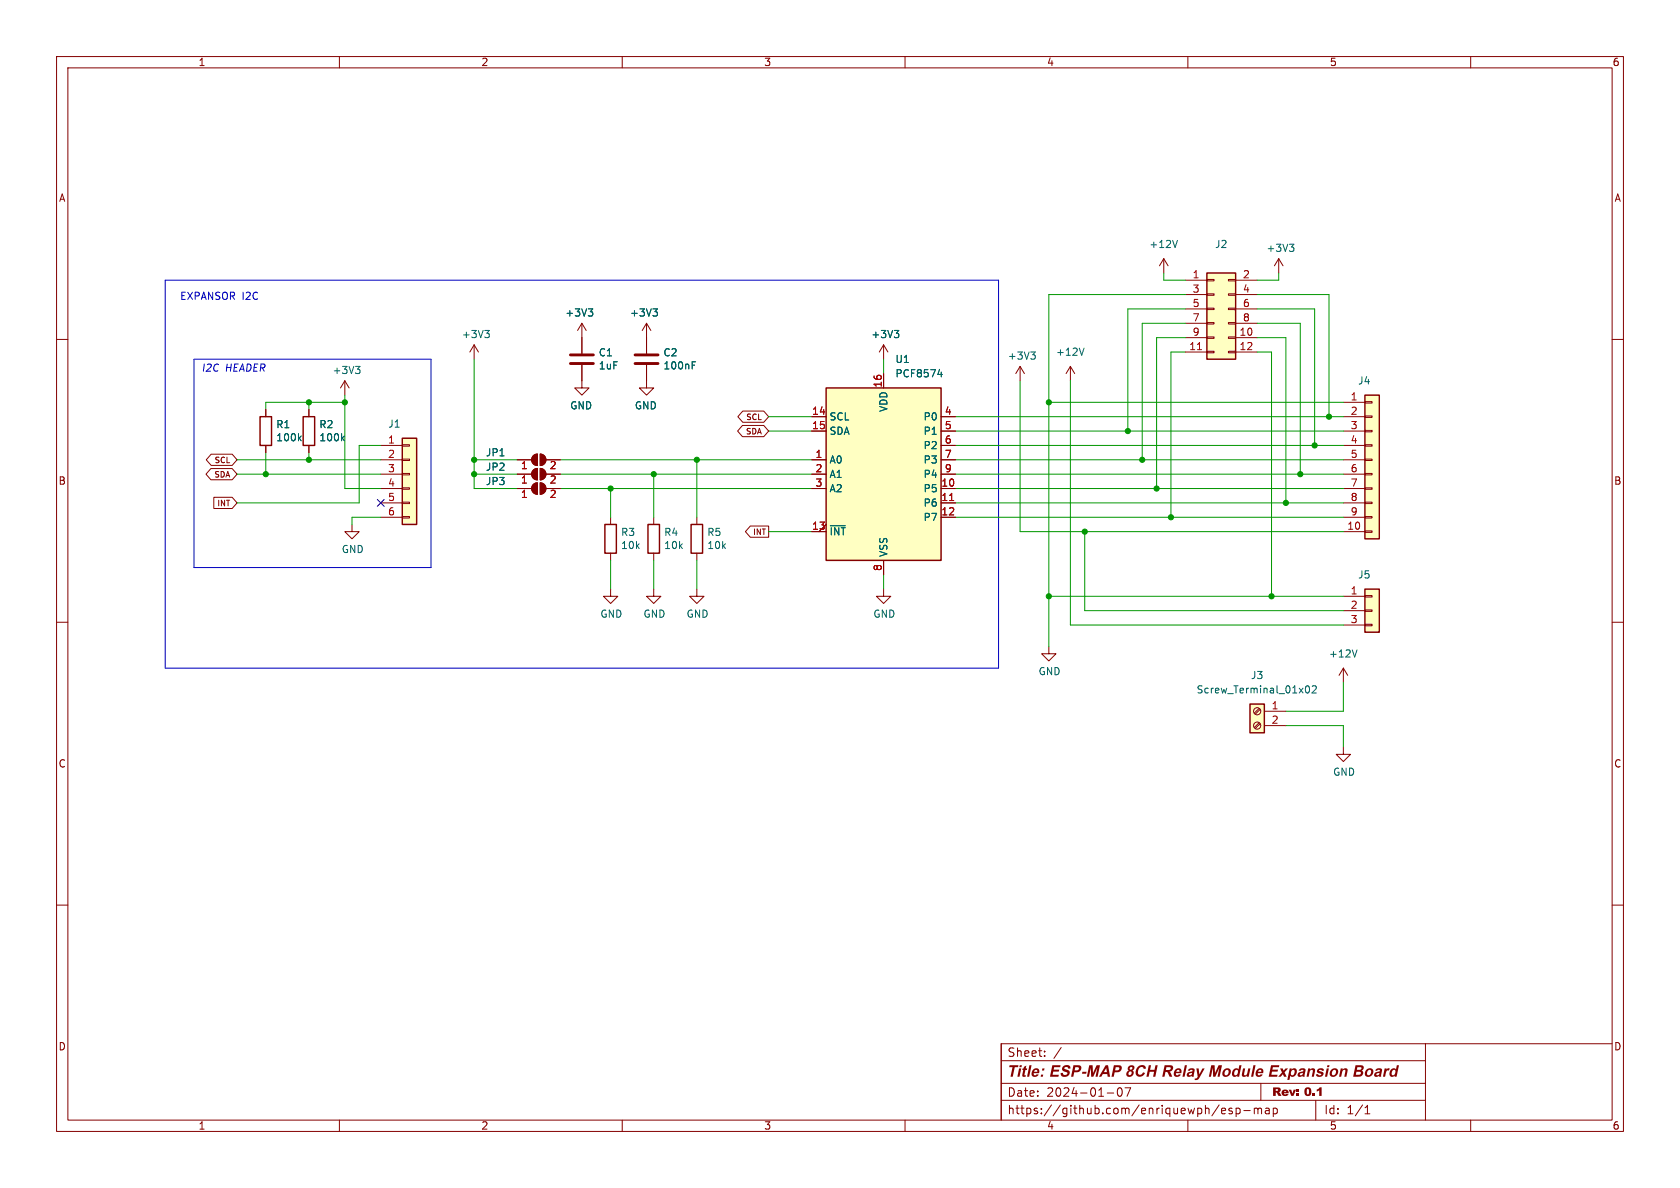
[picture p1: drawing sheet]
<svg xmlns="http://www.w3.org/2000/svg" width="297mm" height="210mm" viewBox="0 0 297 210" stroke-linecap="round" stroke-linejoin="round" font-family="sans-serif">
<g fill="none" stroke="#840000" stroke-width=".18">
<path d="M10 10h277v190h-277zM12 12h273v186h-273zM60 10v2M110 10v2M160 10v2M210 10v2M260 10v2M10 60h2M285 60h2M10 110h2M285 110h2M10 160h2"/>
<path d="M285 160h2M60 198v2M110 198v2M160 198v2M177 194.5h75M177 191.5h75M210 198v2M260 198v2"/>
</g>
<g fill="#840000">
<path d="M225.1 192.2l1.2 .1 .1 .5-.3 .3 .4 .6h-.5l-.4-.6-.1 .6h-.4v-1.2h.4v.3h.4l.1-.1-.2-.2h-.7z"/>
<path d="M230.8 192.4l.5-.2 .4 .2 .1 .8-.2 .5h-.5l-.4-.2-.1-.5h.4l.2 .5 .1-.1 .1-.3v-.4l-.2-.2-.1 .1-.1 .4h-.4z"/>
<path d="M232.8 192.6l.5-.4h.3v1.5h-.4v-1l-.4 .3z"/>
</g>
<g fill="none" stroke="#840000" stroke-width=".18">
<path d="M102.9 57.2v5.3M102.9 57.2l.7 1.2M102.9 57.2l-.8 1.2M114.3 57.2l.8 1.2M114.3 57.2v5.3M114.3 57.2l-.8 1.2M205.7 45.7l-.7 1.3M205.7 45.7v2.6M205.7 45.7l.8 1.3M209.5 49.5h3.9M209.5 59.7h3.9M209.5 52.1h3.9"/>
<path d="M209.5 54.6h3.9M209.5 57.2h3.9M213.4 59.6h1.2v.2h-1.2zM213.4 57h1.2v.3h-1.2zM213.4 54.5h1.2v.2h-1.2zM213.4 51.9h1.2v.3h-1.2zM213.4 49.4h1.2v.3h-1.2zM217.2 59.6h1.2v.2h-1.2zM217.2 57h1.2v.3h-1.2zM217.2 54.5h1.2v.2h-1.2zM217.2 51.9h1.2v.3h-1.2zM217.2 49.4h1.2v.3h-1.2z"/>
<path d="M218.4 49.5h3.8M218.4 59.7h3.8M218.4 52.1h3.8M218.4 54.6h3.8M218.4 57.2h3.8M226.1 45.7l-.8 1.3M226.1 45.7v2.6M226.1 45.7l.7 1.3M47 72.4v1.3M47 78.7v1.3M54.6 72.4v1.3M54.6 78.7v1.3"/>
<path d="M61 67.3l-.8 1.3M61 67.3v2.6M61 67.3l.7 1.3M67.3 78.7h3.8M71.1 78.6h1.3v.3h-1.3zM83.8 61l-.7 1.2M83.8 61v2.5M83.8 61l.8 1.2M102.9 64.5v4.1h-1.3l1.3 1.3 1.2-1.3h-1.2M114.3 64.5v4.1h-1.3l1.3 1.3 1.3-1.3h-1.3M131.3 75.2h3.7l.9 1-.9 1h-3.7l-.9-1zM131.3 72.7h3.7l.9 1-.9 1h-3.7l-.9-1z"/>
<path d="M143.5 73.7h2.5M143.5 76.2h2.5M156.2 61v2.5M156.2 66v2.6M156.2 61l-.8 1.2M156.2 61l.8 1.2M166.4 73.7h2.5M166.4 76.2h2.5M166.4 78.7h2.5M180.3 64.8l-.7 1.2M180.3 64.8v2.5M180.3 64.8l.8 1.2"/>
<path d="M189.2 64.8l-.7 1.2M189.2 64.8v2.5M189.2 64.8l.8 1.2M209.5 62.2h3.9M213.4 62.1h1.2v.3h-1.2zM217.2 62.1h1.2v.3h-1.2zM218.4 62.2h3.8M237.5 71.1h3.8M237.5 73.7h3.8M237.5 76.2h3.8M237.5 78.7h3.8M241.3 78.6h1.3v.3h-1.3z"/>
<path d="M241.3 76.1h1.3v.2h-1.3zM241.3 73.5h1.3v.3h-1.3zM241.3 71h1.3v.2h-1.3zM37.3 82.8h3.7l.9 1-.9 1h-3.7l-.9-1zM37.3 80.3h3.7l.9 1-.9 1h-3.7l-.8-1zM37.8 87.9h3.2l.9 1-.9 1h-3.2zM62.2 92.7v1.3h1.3l-1.3 1.3-1.2-1.3h1.2M67.3 81.3h3.8M67.3 83.8h3.8M67.3 86.4h3.8M67.3 88.9h3.8M67.3 91.4h3.8"/>
<path d="M71.1 91.3h1.3v.3h-1.3zM71.1 88.8h1.3v.2h-1.3zM71.1 86.2h1.3v.3h-1.3zM71.1 83.7h1.3v.2h-1.3zM71.1 81.2h1.3v.2h-1.3zM91.4 81.3h2.6M91.4 83.8h2.6M91.4 86.4h2.6M94.3 85.6l.7-.3v2.1a1.02 1.02 0 0 1-.9-.7 1.02 1.02 0 0 1 .2-1.1zM94.3 83.1l.7-.3v2a1.02 1.02 0 0 1-.9-.6 1.02 1.02 0 0 1 .2-1.1zM94.3 80.5l.7-.2v2a1.02 1.02 0 0 1-.9-.7 1.02 1.02 0 0 1 .2-1.1zM95.5 85.3a1.02 1.02 0 0 1 1 1.1 1.02 1.02 0 0 1-1 1z"/>
<path d="M95.5 82.8a1.02 1.02 0 0 1 1 1 1.02 1.02 0 0 1-1 1zM95.5 80.3a1.02 1.02 0 0 1 1 1 1.02 1.02 0 0 1-1 1zM96.5 81.3h2.6M96.5 83.8h2.6M96.5 86.4h2.6M107.9 91.4v1.3M107.9 97.8v1.3M115.6 91.4v1.3M115.6 97.8v1.3M123.2 91.4v1.3M123.2 97.8v1.3M132.6 93h3.3v2h-3.3l-.8-1z"/>
<path d="M143.5 94h2.5M143.5 81.3h2.5M143.5 83.8h2.5M143.5 86.4h2.5M146 92.7l-1.2 1.3M156.2 99.1v2.5M166.4 81.3h2.5M166.4 83.8h2.5M166.4 86.4h2.5M166.4 88.9h2.5M166.4 91.4h2.5M237.5 94h3.8"/>
<path d="M237.5 81.3h3.8M237.5 83.8h3.8M237.5 86.4h3.8M237.5 88.9h3.8M237.5 91.4h3.8M241.3 93.9h1.3v.2h-1.3zM241.3 91.3h1.3v.3h-1.3zM241.3 88.8h1.3v.2h-1.3zM241.3 86.2h1.3v.3h-1.3zM241.3 83.7h1.3v.2h-1.3zM241.3 81.2h1.3v.2h-1.3zM107.9 104.1v1.3h1.3l-1.3 1.3-1.2-1.3h1.2"/>
<path d="M115.6 104.1v1.3h1.2l-1.2 1.3-1.3-1.3h1.3M123.2 104.1v1.3h1.3l-1.3 1.3-1.3-1.3h1.3M156.2 104.1v1.3h1.3l-1.3 1.3-1.3-1.3h1.3M185.4 114.3v1.3h1.3l-1.3 1.2-1.3-1.2h1.3M237.5 118.1l-.8 1.3M237.5 118.1v2.6M237.5 118.1l.8 1.3M237.5 105.4h3.8M237.5 108h3.8M237.5 110.5h3.8M241.3 110.4h1.3v.2h-1.3zM241.3 107.8h1.3v.3h-1.3z"/>
<path d="M241.3 105.3h1.3v.2h-1.3zM222.6 127.8l-.9 .8M222.6 125.2l-.9 .9M222.8 127.9l-.9 .9M222.8 125.4l-.9 .8M223.5 125.7h3.8M223.5 128.3h3.8M237.5 132.1v1.3h1.3l-1.3 1.2-1.3-1.2h1.3M177 187.5h75M184.7 186.6v.1M184.7 185.8v.2M187.6 185.2l-1.3 1.9"/>
<path d="M195.7 193.2h1.2M197.6 192.6l-.1 .6 .2 .5 .2 .1 .3-.1 .1-.2v-.9M199.9 192.3l-.7 1.5M215.5 195.3l-1.3 2M216 196.4l.7-.1-.1-.3-.4-.1-.2 .2v.7h.6M217.8 196l-.3-.1-.3 .2 .1 .2 .5 .2v.3h-.6M218.5 196l.5-.1 .2 .3v.4l-.1 .2h-.6M218.5 195.9v1.5M219.9 196.3h1.1M221.7 196l.5-.1 .2 .2M221.7 195.9v1M222.4 196.1l.2-.2 .4 .1v.9"/>
<path d="M222.4 196.1v.8M222.9 191.5v3M223.7 196h.6l.1 .9M224.4 196.3h-.5a.29 .29 0 0 0-.2 .3 .29 .29 0 0 0 .2 .3l.5-.1M225.1 196l.4-.1 .3 .3v.4l-.1 .2h-.6M225.1 195.9v1.5M232.6 194.5v3.5M241.3 196.9h.9M241.3 195.8l.4-.4v1.5M252 184.5v13.5M285 184.5h-108v13.5"/>
<circle cx="222.2" cy="125.7" r=".63"/>
<circle cx="222.2" cy="128.3" r=".63"/>
</g>
<g fill="none" stroke="#006464" stroke-width=".18">
<path d="M85.7 58.4h.8l-.4 .5M86.3 58.9l.2 .2v.3l-.2 .3M104 54.6h.8l-.4 .5M104.5 55.1l.3 .2v.3l-.3 .3M115.4 54.6h.8l-.4 .5M116 55.1l.2 .2v.3l-.2 .3M158.1 58.4h.8l-.4 .5M158.6 58.9l.3 .2v.3l-.3 .3M208.2 42.5l-.5 1.3M228 43.2h.7l-.4 .5M228.5 43.7l.2 .2v.3l-.2 .2M52.9 77.4l.4 .5"/>
<path d="M53.3 77.1l-.5 .5M60.5 77.4l.4 .5M60.9 77.1l-.5 .5M62.9 64.8h.7l-.4 .4M63.4 65.2l.2 .3v.3l-.2 .2M122.4 64h.6M165.8 66.2h.8M166.4 65.8v.8M182.2 62.2h.8l-.4 .5M182.8 62.7l.2 .3v.3l-.2 .2M191.6 61.5l-.4 1.3M239.9 114.9l-.4 1.2"/>
<path d="M231 121.3l.1-.1a.68 .68 0 0 1 .4 .7 .68 .68 0 0 1-.4 .6 .84 .84 0 0 1-.1-1.2zM232 121.4l.5-.2 .2 .4-.8 .9h.8"/>
</g>
<g fill="#ffffc2" stroke="#ffffc2" stroke-width=".18">
<path d="M241.3 69.9h2.5v25.4h-2.5z"/>
<path d="M241.3 104.1h2.5v7.7h-2.5z"/>
<path d="M146 68.6h20.4v30.5h-20.4z"/>
<path d="M213.4 48.3h5v15.2h-5z"/>
<path d="M71.1 77.5h2.6v15.2h-2.6z"/>
<path d="M221 124.5h2.5v5h-2.5z"/>
</g>
<path d="M213.4 48.3h5v15.2h-5zM46 73.7h2v5h-2zM53.6 73.7h2v5h-2zM71.1 77.5h2.6v15.2h-2.6zM146 68.6h20.4v30.5h-20.4zM241.3 69.9h2.5v25.4h-2.5zM106.9 92.7h2.1v5.1h-2.1zM114.6 92.7h2v5.1h-2zM122.2 92.7h2v5.1h-2zM241.3 104.1h2.5v7.7h-2.5zM221 124.5h2.5v5h-2.5z" fill="none" stroke="#840000" stroke-width=".25"/>
<path d="M211.7 61.8h.7M167.9 88.5h.7" fill="none" stroke="#a90000" stroke-width=".18"/>
<path d="M100.8 64.3h4.1M100.8 62.7h4.1M112.3 64.3h4M112.3 62.7h4" fill="none" stroke="#840000" stroke-width=".51"/>
<g fill="#840000" stroke="#840000" stroke-width=".18">
<path d="M94.3 85.6l.7-.3v2.1a1.02 1.02 0 0 1-.9-.7 1.02 1.02 0 0 1 .2-1.1z"/>
<path d="M95.5 85.3a1.02 1.02 0 0 1 1 1.1 1.02 1.02 0 0 1-1 1z"/>
<path d="M94.3 83.1l.7-.3v2a1.02 1.02 0 0 1-.9-.6 1.02 1.02 0 0 1 .2-1.1z"/>
<path d="M95.5 82.8a1.02 1.02 0 0 1 1 1 1.02 1.02 0 0 1-1 1z"/>
<path d="M94.3 80.5l.7-.2v2a1.02 1.02 0 0 1-.9-.7 1.02 1.02 0 0 1 .2-1.1z"/>
<path d="M95.5 80.3a1.02 1.02 0 0 1 1 1 1.02 1.02 0 0 1-1 1z"/>
</g>
<path d="M29.2 49.5h147.3v68.6h-147.3zM34.3 63.5h41.9v36.8h-41.9z" fill="none" stroke="#0000c2" stroke-width=".18"/>
<g fill="none" stroke="#009600" stroke-width=".18">
<path d="M205.7 48.3v1.2h3.8M209.5 52.1h-24.1v62.2M209.5 59.7h-5v26.7M209.5 54.6h-10.1v21.6M209.5 57.2h-7.6v24.1M222.2 59.7h5.1v29.2M222.2 54.6h10.2v24.1M222.2 52.1h12.7v21.6M222.2 57.2h7.7v26.6M226.1 48.3v1.2h-3.9M54.6 71.1v1.3M61 69.9v16.5h6.3"/>
<path d="M61 71.1h-14v1.3M67.3 78.7h-3.8v10.2h-21.6M83.8 63.5v22.9h7.6M135.9 73.7h7.6M135.9 76.2h7.6M156.2 63.5v2.5M168.9 73.7h68.6M168.9 76.2h68.6M168.9 78.7h68.6M180.3 67.3v26.7h57.2M185.4 71.1h52.1M189.2 67.3v43.2h48.3"/>
<path d="M209.5 62.2h-2.5v29.2M222.2 62.2h2.6v43.2M41.9 81.3h25.4M41.9 83.8h25.4M47 80v3.8M54.6 80v1.3M67.3 91.4h-5.1v1.3M83.8 81.3h7.6M83.8 83.8h7.6M99.1 81.3h44.4M99.1 83.8h44.4M99.1 86.4h44.4"/>
<path d="M107.9 86.4v5M107.9 99.1v5M115.6 83.8v7.6M115.6 99.1v5M123.2 81.3v10.1M123.2 99.1v5M135.9 94h7.6M168.9 81.3h68.6M168.9 83.8h68.6M168.9 88.9h68.6M168.9 86.4h68.6M168.9 91.4h68.6"/>
<path d="M191.8 94v14h45.7M156.2 101.6v2.5M185.4 105.4h52.1M227.3 128.3h10.2v3.8M237.5 120.7v5h-10.2"/>
</g>
<path d="M66.7 88.3l1.2 1.2M67.9 88.3l-1.2 1.2" fill="none" stroke="#000084" stroke-width=".18"/>
<g fill="#009600" stroke="#009600" stroke-width=".18">
<circle cx="204.5" cy="86.4" r=".46"/>
<circle cx="201.9" cy="81.3" r=".46"/>
<circle cx="199.4" cy="76.2" r=".46"/>
<circle cx="185.4" cy="71.1" r=".46"/>
<circle cx="191.8" cy="94" r=".46"/>
<circle cx="185.4" cy="105.4" r=".46"/>
<circle cx="123.2" cy="81.3" r=".46"/>
<circle cx="115.6" cy="83.8" r=".46"/>
<circle cx="47" cy="83.8" r=".46"/>
<circle cx="61" cy="71.1" r=".46"/>
<circle cx="54.6" cy="71.1" r=".46"/>
<circle cx="54.6" cy="81.3" r=".46"/>
<circle cx="224.8" cy="105.4" r=".46"/>
<circle cx="227.3" cy="88.9" r=".46"/>
<circle cx="207" cy="91.4" r=".46"/>
<circle cx="83.8" cy="83.8" r=".46"/>
<circle cx="83.8" cy="81.3" r=".46"/>
<circle cx="107.9" cy="86.4" r=".46"/>
<circle cx="229.9" cy="83.8" r=".46"/>
<circle cx="232.4" cy="78.7" r=".46"/>
<circle cx="234.9" cy="73.7" r=".46"/>
</g>
<text font-size="2.8" fill="#840000" x="178" y="191.1">Title: ESP-MAP 8CH Relay Module Expansion Board</text>
<g font-size="2.1" fill="#840000">
<text x="178" y="187">Sheet:</text>
<text x="178" y="194">Date:</text>
<text x="178" y="197.1">https://github.com/enriquewph/esp-map</text>
<text x="184.9" y="194">2024-01-07</text>
<text x="224.9" y="194.6">Rev: 0.1</text>
<text x="234" y="197.1">Id:</text>
<text x="238" y="197.1">1/1</text>
</g>
<g font-size="1.8" fill="#840000">
<text x="35" y="11.8">1</text>
<text x="85" y="11.8">2</text>
<text x="135" y="11.8">3</text>
<text x="185" y="11.8">4</text>
<text x="235" y="11.8">5</text>
<text x="285" y="11.8">6</text>
<text x="10.4" y="35.8">A</text>
<text x="285.4" y="35.8">A</text>
<text x="10.3" y="85.8">B</text>
<text x="285.3" y="85.8">B</text>
<text x="10.3" y="135.8">C</text>
<text x="285.3" y="135.8">C</text>
<text x="10.3" y="185.8">D</text>
<text x="285.3" y="185.8">D</text>
<text x="35" y="199.8">1</text>
<text x="85" y="199.8">2</text>
<text x="135" y="199.8">3</text>
<text x="185" y="199.8">4</text>
<text x="235" y="199.8">5</text>
<text x="285" y="199.8">6</text>
</g>
<g font-size="1.8" fill="#006464">
<text x="203.1" y="44">+12V</text>
<text x="214.7" y="44">J2</text>
<text x="223.8" y="44.7">+3V3</text>
<text x="81.6" y="59.9">+3V3</text>
<text x="99.9" y="56.1">+3V3</text>
<text x="111.3" y="56.1">+3V3</text>
<text x="154" y="59.9">+3V3</text>
<text x="105.8" y="63.2">C1</text>
<text x="105.8" y="65.5">1uF</text>
<text x="117.2" y="63.2">C2</text>
<text x="117.2" y="65.5">100nF</text>
<text x="158.2" y="64.3">U1</text>
<text x="178.1" y="63.7">+3V3</text>
<text x="186.6" y="63.1">+12V</text>
<text x="58.7" y="66.3">+3V3</text>
<text x="158.2" y="66.9">PCF8574</text>
<text x="240" y="68.1">J4</text>
<text x="48.8" y="75.9">R1</text>
<text x="56.4" y="75.9">R2</text>
<text x="68.6" y="75.8">J1</text>
<text x="100.7" y="72.5">GND</text>
<text x="112.2" y="72.5">GND</text>
<text x="146.6" y="74.5">SCL</text>
<text x="146.6" y="77">SDA</text>
<text x="157" y="72.8" transform="rotate(-90 157 72.8)">VDD</text>
<text x="163.3" y="74.5">P0</text>
<text x="163.3" y="77">P1</text>
<text x="48.8" y="78.2">100k</text>
<text x="56.4" y="78.2">100k</text>
<text x="85.8" y="83.4">JP2</text>
<text x="85.8" y="80.8">JP1</text>
<text x="146.6" y="82.1">A0</text>
<text x="163.3" y="79.6">P2</text>
<text x="163.3" y="82.1">P3</text>
<text x="85.8" y="85.9">JP3</text>
<text x="146.6" y="84.6">A1</text>
<text x="146.6" y="87.2">A2</text>
<text x="163.3" y="87.2">P5</text>
<text x="163.3" y="89.7">P6</text>
<text x="163.3" y="84.6">P4</text>
<text x="109.7" y="94.9">R3</text>
<text x="117.4" y="94.9">R4</text>
<text x="125" y="94.9">R5</text>
<text x="146.6" y="94.8">~{INT}</text>
<text x="163.3" y="92.3">P7</text>
<text x="60.4" y="97.9">GND</text>
<text x="109.7" y="97.2">10k</text>
<text x="117.4" y="97.2">10k</text>
<text x="125" y="97.2">10k</text>
<text x="157" y="98.6" transform="rotate(-90 157 98.6)">VSS</text>
<text x="240" y="102.4">J5</text>
<text x="106.1" y="109.4">GND</text>
<text x="113.7" y="109.4">GND</text>
<text x="121.3" y="109.4">GND</text>
<text x="154.3" y="109.4">GND</text>
<text x="183.5" y="119.5">GND</text>
<text x="234.9" y="116.4">+12V</text>
<text x="211.5" y="122.7">Screw_Terminal_01x02</text>
<text x="221.1" y="120.2">J3</text>
<text x="235.6" y="137.3">GND</text>
</g>
<g font-size="1.8" fill="#0000c2">
<text x="31.7" y="53.1">EXPANSOR I2C</text>
<text x="35.6" y="65.8">I2C</text>
<text x="39.7" y="65.8">HEADER</text>
</g>
<g font-size="1.8" fill="#a90000">
<text x="210.8" y="49.3">1</text>
<text x="210.8" y="51.8">3</text>
<text x="219.7" y="49.3">2</text>
<text x="219.7" y="51.8">4</text>
<text x="210.8" y="54.4">5</text>
<text x="210.8" y="56.9">7</text>
<text x="210.8" y="59.4">9</text>
<text x="219.1" y="59.4">10</text>
<text x="219.7" y="54.4">6</text>
<text x="219.7" y="56.9">8</text>
<text x="210.2" y="62">11</text>
<text x="219.1" y="62">12</text>
<text x="156" y="68.6" transform="rotate(-90 156 68.6)">16</text>
<text x="238.7" y="70.9">1</text>
<text x="143.5" y="73.4">14</text>
<text x="143.5" y="75.9">15</text>
<text x="167" y="73.4">4</text>
<text x="167" y="75.9">5</text>
<text x="238.7" y="73.4">2</text>
<text x="238.7" y="75.9">3</text>
<text x="68.5" y="78.5">1</text>
<text x="68.5" y="81">2</text>
<text x="68.5" y="83.6">3</text>
<text x="92" y="83.2">1</text>
<text x="97.1" y="83.2">2</text>
<text x="144.1" y="81">1</text>
<text x="144.1" y="83.6">2</text>
<text x="167" y="78.5">6</text>
<text x="167" y="81">7</text>
<text x="167" y="83.6">9</text>
<text x="238.7" y="78.5">4</text>
<text x="238.7" y="81">5</text>
<text x="238.7" y="83.6">6</text>
<text x="68.5" y="86.1">4</text>
<text x="68.5" y="88.6">5</text>
<text x="92" y="88.3">1</text>
<text x="92" y="85.7">1</text>
<text x="97.1" y="88.3">2</text>
<text x="97.1" y="85.7">2</text>
<text x="144.1" y="86.1">3</text>
<text x="166.4" y="86.1">10</text>
<text x="166.4" y="88.6">11</text>
<text x="238.7" y="86.1">7</text>
<text x="238.7" y="88.6">8</text>
<text x="68.5" y="91.2">6</text>
<text x="143.5" y="93.7">13</text>
<text x="166.4" y="91.2">12</text>
<text x="238.1" y="93.7">10</text>
<text x="238.7" y="91.2">9</text>
<text x="156" y="101" transform="rotate(-90 156 101)">8</text>
<text x="238.7" y="105.2">1</text>
<text x="238.7" y="107.7">2</text>
<text x="238.7" y="110.2">3</text>
<text x="224.8" y="125.5">1</text>
<text x="224.8" y="128">2</text>
</g>
<g font-size="1.4" fill="#840000">
<text x="131.8" y="77">SDA</text>
<text x="131.9" y="74.4">SCL</text>
<text x="37.9" y="82">SCL</text>
<text x="37.8" y="84.6">SDA</text>
<text x="38.3" y="89.7">INT</text>
<text x="133.1" y="94.7">INT</text>
</g>
</svg>
